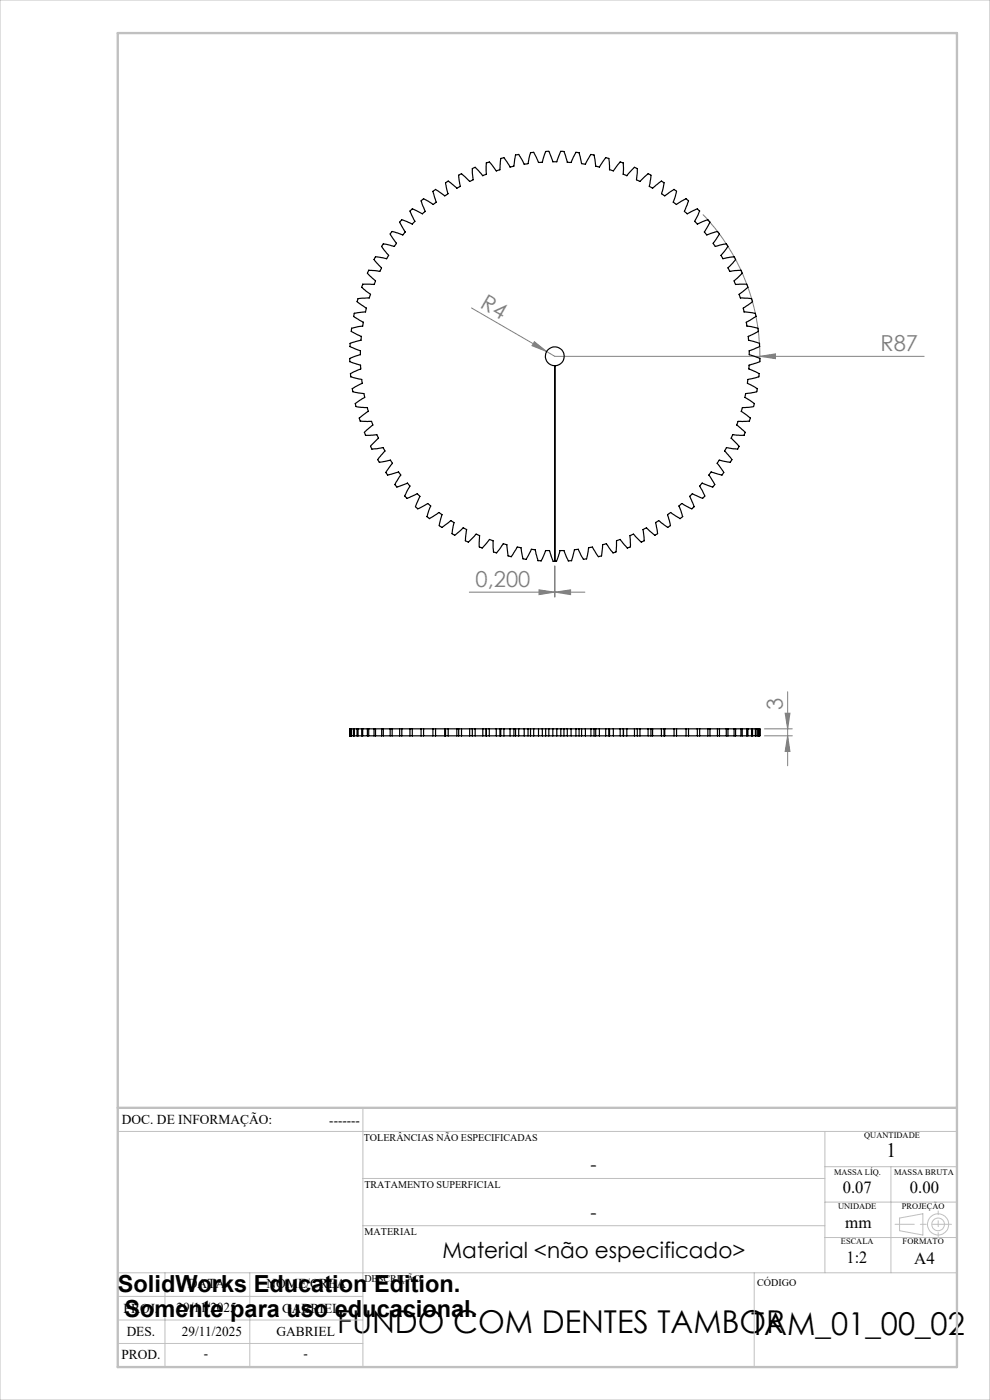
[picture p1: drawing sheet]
<svg xmlns="http://www.w3.org/2000/svg" width="210mm" height="297mm" viewBox="0 0 210 297" stroke-linecap="round" stroke-linejoin="round" font-family="sans-serif">
<g fill="none" stroke="#c0c0c0" stroke-width=".21">
<path d="M0 0h210v297h-210zM77 235v55M25 240h178M77 250h98M175 240v30M175 255h28M175 247.5h28M189 247.5v22.5M190.8 258.4l5-.9v4.5l-5-.9zM25 275h52M25 270h178M35 270v20"/>
<path d="M53 270v20M77 260h98M160 270v20M175 262.5h28M25 285h52M25 280h52"/>
<circle cx="199" cy="259.7" r="1.34"/>
<circle cx="199" cy="259.7" r="2.25"/>
</g>
<g fill="none" stroke="#808080" stroke-width=".21">
<path d="M149.1 45.5a43.6 43.6 0 0 1 12.1 31.1M100 65.3l16 9.3M113.3 72.5l2.7 2.1-3.1-1.3zM116 74.6l1.7 1h78.3M161.2 75.6l3.3-.5v1zM99.6 125.6h24.5M114.3 125.1l3.4 .5-3.4 .5zM117.7 120.1v6.5M117.7 125.6l3.3-.5v1zM162.1 154.6h6M162.1 156.1h6M166.5 151.3h1.1l-.5 3.3z"/>
<path d="M167.1 156.1l.5 3.3h-1.1zM167.1 146.8v15.7"/>
</g>
<path d="M201.8 259.7h-11.9" fill="none" stroke="#c0c0c0" stroke-width=".21" stroke-dasharray="15.2 1.3 1.3 1.3" stroke-dashoffset="11.2"/>
<path d="M199 256.9v5.4" fill="none" stroke="#c0c0c0" stroke-width=".21" stroke-dasharray="15.2 1.3 1.3 1.3" stroke-dashoffset="14.4"/>
<path d="M25 7h178v283h-178zM25 235h178" fill="none" stroke="#c0c0c0" stroke-width=".5"/>
<g fill="#808080">
<path d="M113.3 72.5l2.7 2.1-3.1-1.3z"/>
<path d="M161.2 75.6l3.3-.5v1z"/>
<path d="M117.7 125.6l3.3-.5v1zM114.3 125.1l3.4 .5-3.4 .5z"/>
<path d="M166.5 151.3h1.1l-.5 3.3zM167.1 156.1l.5 3.3h-1.1z"/>
</g>
<g fill="none" stroke="#000" stroke-width=".25">
<path d="M87 44.8l.1-.1a.55 .55 0 0 1 .9-.1l1.6 .8 .1-.2a.56 .56 0 0 0 .3-.9l-.5-1.1a.61 .61 0 0 1 .3-1l1.1 .5 1 .7 .6-.5-.6-2.4 .5-.3 2 1.3 .6-.4-.5-2.3 .6-.4 1.8 1.5 .6-.3 .1-.1-.3-2.3 .6-.3 1.7 1.6 .7-.3 .1-.1-.2-2.3 .6-.3 1.6 1.8 .8-.3v-2.5l.6-.1 1.5 1.9 .7-.3 .3-2.4 .6-.2 1.3 2.1 .8-.3 .4-2.3 .6-.1 1.2 2.1 .8-.2 .5-2.3 .7-.1 1 2.2h.5l.3-.1 .7-2.3h.7l.9 2.2h.8l.9-2.2h.4h.2l.7 2.3 .8 .1 1.1-2.2h.4l.2 .1 .7 2.3 .7 .2 1.1-2.1 .7 .1 .4 2.3 .7 .3 1.4-2.1 .7 .2 .1 2.4 .8 .3 1.5-1.9 .6 .2v2.4l.8 .3 1.6-1.8 .3 .1 .3 .2-.2 2.3 .7 .4 1.8-1.6h.2l.4 .3-.4 2.3 .7 .4 2-1.5 .5 .4-.6 2.3 .2 .1 .5 .4 2-1.4 .5 .4-.7 2.3 .7 .5 2-1.2 .5 .4-.8 2.2 .6 .6 2.1-1.1 .5 .5-1 2.2 .5 .6 2.2-1 .4 .4 .1 .1-1.2 2.1 .5 .6 2.3-.7 .2 .3 .2 .2-1.3 2.1 .4 .6 2.4-.6 .1 .2 .2 .4-1.5 1.9 .5 .7 2.3-.4 .3 .6-1.6 1.7 .4 .8 2.4-.3 .2 .7-1.7 1.6 .2 .6 .1 .2 2.4-.1 .2 .7-1.8 1.4 .2 .7 2.4 .3 .2 .6-1.9 1.4 .1 .8 2.4 .3 .2 .6-2.1 1.3 .1 .7 2.4 .5 .1 .7-2.2 1.1 .1 .8 2.3 .6v.7l-2.2 .9v.8l2.3 .9v.6l-2.3 .8v.8l2.1 1v.4v.2l-2.4 .6-.1 .8 2.2 1.1-.2 .7-2.3 .4-.2 .8 2 1.3-.2 .7-2.3 .2-.1 .3-.2 .5 2 1.4-.2 .7h-2.4l-.2 .4-.1 .4 1.8 1.5-.3 .7-2.4-.2-.3 .8 1.7 1.7-.3 .5-2.4-.2-.4 .7 1.2 1.3 .4 .5-.1 .1-.3 .5-2.4-.4-.4 .6 1.4 1.9-.4 .6-2.3-.6-.4 .6 1.2 2-.4 .5-2.3-.8-.2 .3-.3 .3 1.1 2.1-.5 .5-2.1-1-.6 .6 .9 2.2-.2 .2-.2 .2-.3-.1-1.9-1-.6 .5 .8 2.3-.5 .4-2.1-1.2-.6 .4 .6 2.3-.6 .4-1.9-1.4-.6 .3 .4 2.4-.6 .4-1.8-1.6-.4 .1-.3 .3 .3 2.3-.6 .3-.3-.2-1.4-1.5-.8 .3 .1 2.1v.3l-.2 .1-.4 .2-1.5-1.9-.8 .3-.1 1.8v.6l-.2 .1-.5 .1-1.4-1.9-.8 .2-.2 2.3-.7 .2-1.2-2h-.5l-.4 .1-.4 2.4-.6 .1-1.1-2.2-.6 .1h-.3l-.6 2.4h-.5h-.2l-.9-2.2h-.8l-.8 2.3h-.3v-41.5a2.01 2.01 0 0 0 1.7-3 2.01 2.01 0 0 0-3.4-.2 2.01 2.01 0 0 0 1.2 3.1l.5 .1v41.5h-.4l-.6-1.7a.62 .62 0 0 0-.8-.6l-1.1 2.2h-.7l-.4-1.5a.8 .8 0 0 0-1-1l-.8 1.6a.59 .59 0 0 1-.9 .5l-.5-2.4-.8-.1-1.3 2-.6-.2-.3-2.3-.7-.2-1.5 1.9-.6-.2-.1-2.4-.6-.2-.2-.1-1.5 1.9-.6-.3v-2.4l-.6-.3-1.8 1.7-.6-.3 .3-2.3-.6-.4-1.7 1.4-.4 .1-.4-.3 .3-2.4-.6-.3-1.9 1.4-.5-.4 .6-2.3-.6-.4-2.1 1.2-.5-.4 .8-2.3-.3-.2-.4-.3-2.1 1.1-.5-.4 1-2.2-.6-.6-2.2 1-.4-.4 1.1-2.2-.6-.6-2.2 .8-.5-.5 1.3-2-.4-.6-2.4 .6-.3-.4 .1-.4 1.3-1.7-.4-.6-2.5 .3-.3-.5 1.6-1.8-.4-.7-2.4 .3-.3-.6 1.7-1.7-.4-.8-1.4 .2h-1v-.2l-.2-.5 1.8-1.5-.3-.8h-2.4l-.2-.7 1.9-1.4-.2-.8-2.1-.2-.3-.2-.1-.5 2-1.4-.2-.7-2.3-.4-.2-.7 2.1-1.2-.1-.7-2.3-.6-.1-.6 2.2-1v-.8l-2.3-.8v-.6l2.2-.9v-.8l-2.2-.9 .1-.7 2.3-.6 .1-.8-2.2-1.1v-.4l.1-.3 2.3-.4 .2-.8-1.9-1.1-.2-.2v-.1l.1-.5 2.4-.3 .2-.8-1.7-1.2-.3-.2 .1-.3 .2-.3 2.3-.2 .3-.8-1.9-1.4 .2-.7 2.4 .1 .4-.8-1.8-1.6 .3-.7 2.4 .3 .3-.8-1.6-1.7 .4-.6 2.3 .4 .4-.7-.6-.7a1.46 1.46 0 0 1-.7-1.4l.2-.4 2.3 .6 .1-.2 .4-.5-1.3-2 .4-.5 2.2 .7 .6-.6-1.2-2.1 .4-.4 2.3 .9 .5-.6zM74.2 156.1h.1M74.2 154.6h.1M74.2 154.6v1.5M74.5 156.1h.1M74.5 154.6h.1M74.5 154.6v1.5M74.5 154.6h-.3v1.5h.3M74.6 156.1h.4M74.6 154.6h.4M74.6 154.6v1.5M75 156.1h.1"/>
<path d="M75 154.6h.1M75 154.6v1.5M75.1 156.1h.6M75.1 154.6h.6M75.1 154.6v1.5M75.7 156.1h.3M75.7 154.6h.3M75.7 154.6v1.5M76 156.1h.7M76 154.6h.7M76 154.6v1.5M76.7 156.1h.2"/>
<path d="M76.7 154.6h.2M76.7 154.6v1.5M76.9 156.1h1M76.9 154.6h1M76.9 154.6v1.5M77.9 156.1h.3M77.9 154.6h.3M77.9 154.6v1.5M78.2 156.1h1.1M78.2 154.6h1.1M78.2 154.6v1.5M79.3 156.1h.4"/>
<path d="M79.3 154.6h.4M79.3 154.6v1.5M79.7 156.1h1.3M79.7 154.6h1.3M79.7 154.6v1.5M81 156.1h.3M81 154.6h.3M81 154.6v1.5M81.3 156.1h1.5M81.3 154.6h1.5M81.3 154.6v1.5M82.8 156.1h.4"/>
<path d="M82.8 154.6h.4M82.8 154.6v1.5M83.2 156.1h1.6M83.2 154.6h1.6M83.2 154.6v1.5M84.8 156.1h.4M84.8 154.6h.4M84.8 154.6v1.5M85.2 156.1h1.8M85.2 154.6h1.8M85.2 154.6v1.5M87 156.1h.5"/>
<path d="M87 154.6h.5M87 154.6v1.5M87.5 156.1h1.8M87.5 154.6h1.8M87.5 154.6v1.5M89.3 156.1h.6M89.3 154.6h.6M89.3 154.6v1.5M89.9 156.1h1.9M89.9 154.6h1.9M89.9 154.6v1.5M91.8 156.1h.6"/>
<path d="M91.8 154.6h.6M91.8 154.6v1.5M92.4 156.1h1.9M92.4 154.6h1.9M92.4 154.6v1.5M94.3 156.1h.2M94.3 154.6h.2M94.3 154.6v1.5M94.5 156.1h.6M94.5 154.6h.6M94.5 154.6v1.5M95.1 156.1h1.8"/>
<path d="M95.1 154.6h1.8M95.1 154.6v1.5M96.9 156.1h.4M96.9 154.6h.4M96.9 154.6v1.5M97.3 156.1h.6M97.3 154.6h.6M97.3 154.6v1.5M97.9 156.1h1.7M97.9 154.6h1.7M97.9 154.6v1.5M99.6 156.1h.6"/>
<path d="M99.6 154.6h.6M99.6 154.6v1.5M100.2 156.1h.6M100.2 154.6h.6M100.2 154.6v1.5M100.8 156.1h1.6M100.8 154.6h1.6M100.8 154.6v1.5M102.4 156.1h.7M102.4 154.6h.7M102.4 154.6v1.5M103.1 156.1h.1"/>
<path d="M103.1 154.6h.1M103.1 154.6v1.5M103.2 156.1h.6M103.2 154.6h.6M103.2 154.6v1.5M103.8 156.1h1.5M103.8 154.6h1.5M103.8 154.6v1.5M105.3 156.1h.7M105.3 154.6h.7M105.3 154.6v1.5M106 156.1h.2"/>
<path d="M106 154.6h.2M106 154.6v1.5M106.2 156.1h.7M106.2 154.6h.7M106.2 154.6v1.5M106.9 156.1h1.3M106.9 154.6h1.3M106.9 154.6v1.5M108.2 156.1h.8M108.2 154.6h.8M108.2 154.6v1.5M109 156.1h.4"/>
<path d="M109 154.6h.4M109 154.6v1.5M109.4 156.1h.6M109.4 154.6h.6M109.4 154.6v1.5M110 156.1h1.2M110 154.6h1.2M110 154.6v1.5M111.2 156.1h.8M111.2 154.6h.8M111.2 154.6v1.5M112 156.1h.5"/>
<path d="M112 154.6h.5M112 154.6v1.5M112.5 156.1h.7M112.5 154.6h.7M112.5 154.6v1.5M113.2 156.1h1M113.2 154.6h1M113.2 154.6v1.5M114.2 156.1h.8M114.2 154.6h.8M114.2 154.6v1.5M115 156.1h.7"/>
<path d="M115 154.6h.7M115 154.6v1.5M115.7 156.1h.7M115.7 154.6h.7M115.7 154.6v1.5M116.4 154.6h.9M116.4 156.1h.9M116.4 154.6v1.5M117.3 156.1h.8M117.3 154.6h.8M117.3 154.6v1.5M118.1 156.1h.9"/>
<path d="M118.1 154.6h.9M118.1 154.6v1.5M119 156.1h.6M119 154.6h.6M119 154.6v1.5M119.6 156.1h.7M119.6 154.6h.7M119.6 154.6v1.5M120.3 156.1h.8M120.3 154.6h.8M120.3 154.6v1.5M121.1 156.1h1.1"/>
<path d="M121.1 154.6h1.1M121.1 154.6v1.5M122.2 156.1h.6M122.2 154.6h.6M122.2 154.6v1.5M122.8 156.1h.6M122.8 154.6h.6M122.8 154.6v1.5M123.4 156.1h.8M123.4 154.6h.8M123.4 154.6v1.5M124.2 156.1h1.1"/>
<path d="M124.2 154.6h1.1M124.2 154.6v1.5M125.3 156.1h.7M125.3 154.6h.7M125.3 154.6v1.5M126 156.1h.4M126 154.6h.4M126 154.6v1.5M126.4 156.1h.7M126.4 154.6h.7M126.4 154.6v1.5M127.1 156.1h1.4"/>
<path d="M127.1 154.6h1.4M127.1 154.6v1.5M128.5 156.1h.7M128.5 154.6h.7M128.5 154.6v1.5M129.2 156.1h.1M129.2 154.6h.1M129.2 154.6v1.5M129.3 156.1h.8M129.3 154.6h.8M129.3 154.6v1.5M130.1 156.1h1.5"/>
<path d="M130.1 154.6h1.5M130.1 154.6v1.5M131.6 156.1h.6M131.6 154.6h.6M131.6 154.6v1.5M132.2 156.1h.1M132.2 154.6h.1M132.2 154.6v1.5M132.3 156.1h.7M132.3 154.6h.7M132.3 154.6v1.5M133 156.1h1.6"/>
<path d="M133 154.6h1.6M133 154.6v1.5M134.6 156.1h.6M134.6 154.6h.6M134.6 154.6v1.5M135.2 156.1h.5M135.2 154.6h.5M135.2 154.6v1.5M135.7 156.1h1.8M135.7 154.6h1.8M135.7 154.6v1.5M137.5 156.1h.6"/>
<path d="M137.5 154.6h.6M137.5 154.6v1.5M138.1 156.1h.3M138.1 154.6h.3M138.1 154.6v1.5M138.4 156.1h1.9M138.4 154.6h1.9M138.4 154.6v1.5M140.3 156.1h.6M140.3 154.6h.6M140.3 154.6v1.5M140.9 156.1h.1"/>
<path d="M140.9 154.6h.1M140.9 154.6v1.5M141 156.1h2M141 154.6h2M141 154.6v1.5M143 156.1h.5M143 154.6h.5M143 154.6v1.5M143.5 156.1h2M143.5 154.6h2M143.5 154.6v1.5M145.5 156.1h.5"/>
<path d="M145.5 154.6h.5M145.5 154.6v1.5M146 156.1h1.9M146 154.6h1.9M146 154.6v1.5M147.9 156.1h.5M147.9 154.6h.5M147.9 154.6v1.5M148.4 156.1h1.7M148.4 154.6h1.7M148.4 154.6v1.5M150.1 156.1h.5"/>
<path d="M150.1 154.6h.5M150.1 154.6v1.5M150.6 156.1h1.6M150.6 154.6h1.6M150.6 154.6v1.5M152.2 156.1h.4M152.2 154.6h.4M152.2 154.6v1.5M152.6 156.1h1.5M152.6 154.6h1.5M152.6 154.6v1.5M154.1 156.1h.3"/>
<path d="M154.1 154.6h.3M154.1 154.6v1.5M154.4 156.1h1.3M154.4 154.6h1.3M154.4 154.6v1.5M155.7 156.1h.3M155.7 154.6h.3M155.7 154.6v1.5M156 156.1h1.2M156 154.6h1.2M156 154.6v1.5M157.2 156.1h.2"/>
<path d="M157.2 154.6h.2M157.2 154.6v1.5M157.4 156.1h1M157.4 154.6h1M157.4 154.6v1.5M158.4 156.1h.2M158.4 154.6h.2M158.4 154.6v1.5M158.6 156.1h.8M158.6 154.6h.8M158.6 154.6v1.5M159.4 156.1h.2"/>
<path d="M159.4 154.6h.2M159.4 154.6v1.5M159.6 156.1h.6M159.6 154.6h.6M159.6 154.6v1.5M160.2 156.1h.2M160.2 154.6h.2M160.2 154.6v1.5M160.4 156.1h.4M160.4 154.6h.4M160.4 154.6v1.5M160.8 156.1h.1"/>
<path d="M160.8 154.6h.1M160.8 154.6v1.5M160.9 154.6v1.5M160.9 154.6h.2l.1 1.5h-.3M161.1 154.6v1.5"/>
</g>
<g font-size="6.7">
<text x="71.5" y="282.7">FUNDO COM DENTES TAMBOR</text>
<text x="159.3" y="283.1">TAM_01_00_02</text>
</g>
<g font-size="5">
<text x="25" y="274">SolidWorks Education Edition.</text>
<text x="26.4" y="279.5">Somente para uso educacional.</text>
</g>
<g font-size="4.7" fill="#808080">
<text x="101.7" y="65.1" transform="rotate(30 101.7 65.1)">R4</text>
<text x="186.7" y="74.6">R87</text>
<text x="100.9" y="124.6">0,200</text>
<text x="166.1" y="150.6" transform="rotate(-90 166.1 150.6)">3</text>
</g>
<text font-size="4.7" x="93.9" y="266.8">Material &lt;não especificado&gt;</text>
<text font-size="4.3" x="188.1" y="245.4">1</text>
<g font-size="4">
<text x="125.2" y="248.4">-</text>
<text x="125.2" y="258.6">-</text>
</g>
<g font-size="3.6">
<text x="178.8" y="253.1">0.07</text>
<text x="193" y="253.1">0.00</text>
<text x="179.3" y="260.6">mm</text>
<text x="179.6" y="267.9">1:2</text>
<text x="193.9" y="268.1">A4</text>
</g>
<g font-size="2.9">
<text x="25.9" y="238.4">DOC. DE INFORMAÇÃO:</text>
<text x="69.8" y="238.6">-------</text>
<text x="39.9" y="273.2">DATA</text>
<text x="56.5" y="273.2">NOME/CREA</text>
<text x="26.2" y="278.6">PROJ.</text>
<text x="37.4" y="278.2">29/11/2025</text>
<text x="59.8" y="278.6">GABRIEL</text>
<text x="26.9" y="283.4">DES.</text>
<text x="38.6" y="283.4">29/11/2025</text>
<text x="58.7" y="283.4">GABRIEL</text>
<text x="25.7" y="288.3">PROD.</text>
<text x="43.3" y="288">-</text>
<text x="64.4" y="288">-</text>
</g>
<g font-size="2.2">
<text x="77.2" y="242.1">TOLERÂNCIAS NÃO ESPECIFICADAS</text>
<text x="77.3" y="251.9">TRATAMENTO SUPERFICIAL</text>
<text x="77.3" y="261.9">MATERIAL</text>
<text x="77.3" y="272.1">DESCRIÇÃO</text>
<text x="160.6" y="272.8">CÓDIGO</text>
</g>
<g font-size="1.8">
<text x="183.3" y="241.4">QUANTIDADE</text>
<text x="176.9" y="249.2">MASSA LÍQ.</text>
<text x="189.7" y="249.2">MASSA BRUTA</text>
<text x="177.8" y="256.5">UNIDADE</text>
<text x="191.3" y="256.5">PROJEÇÃO</text>
<text x="178.4" y="264">ESCALA</text>
<text x="191.5" y="264">FORMATO</text>
</g>
</svg>
